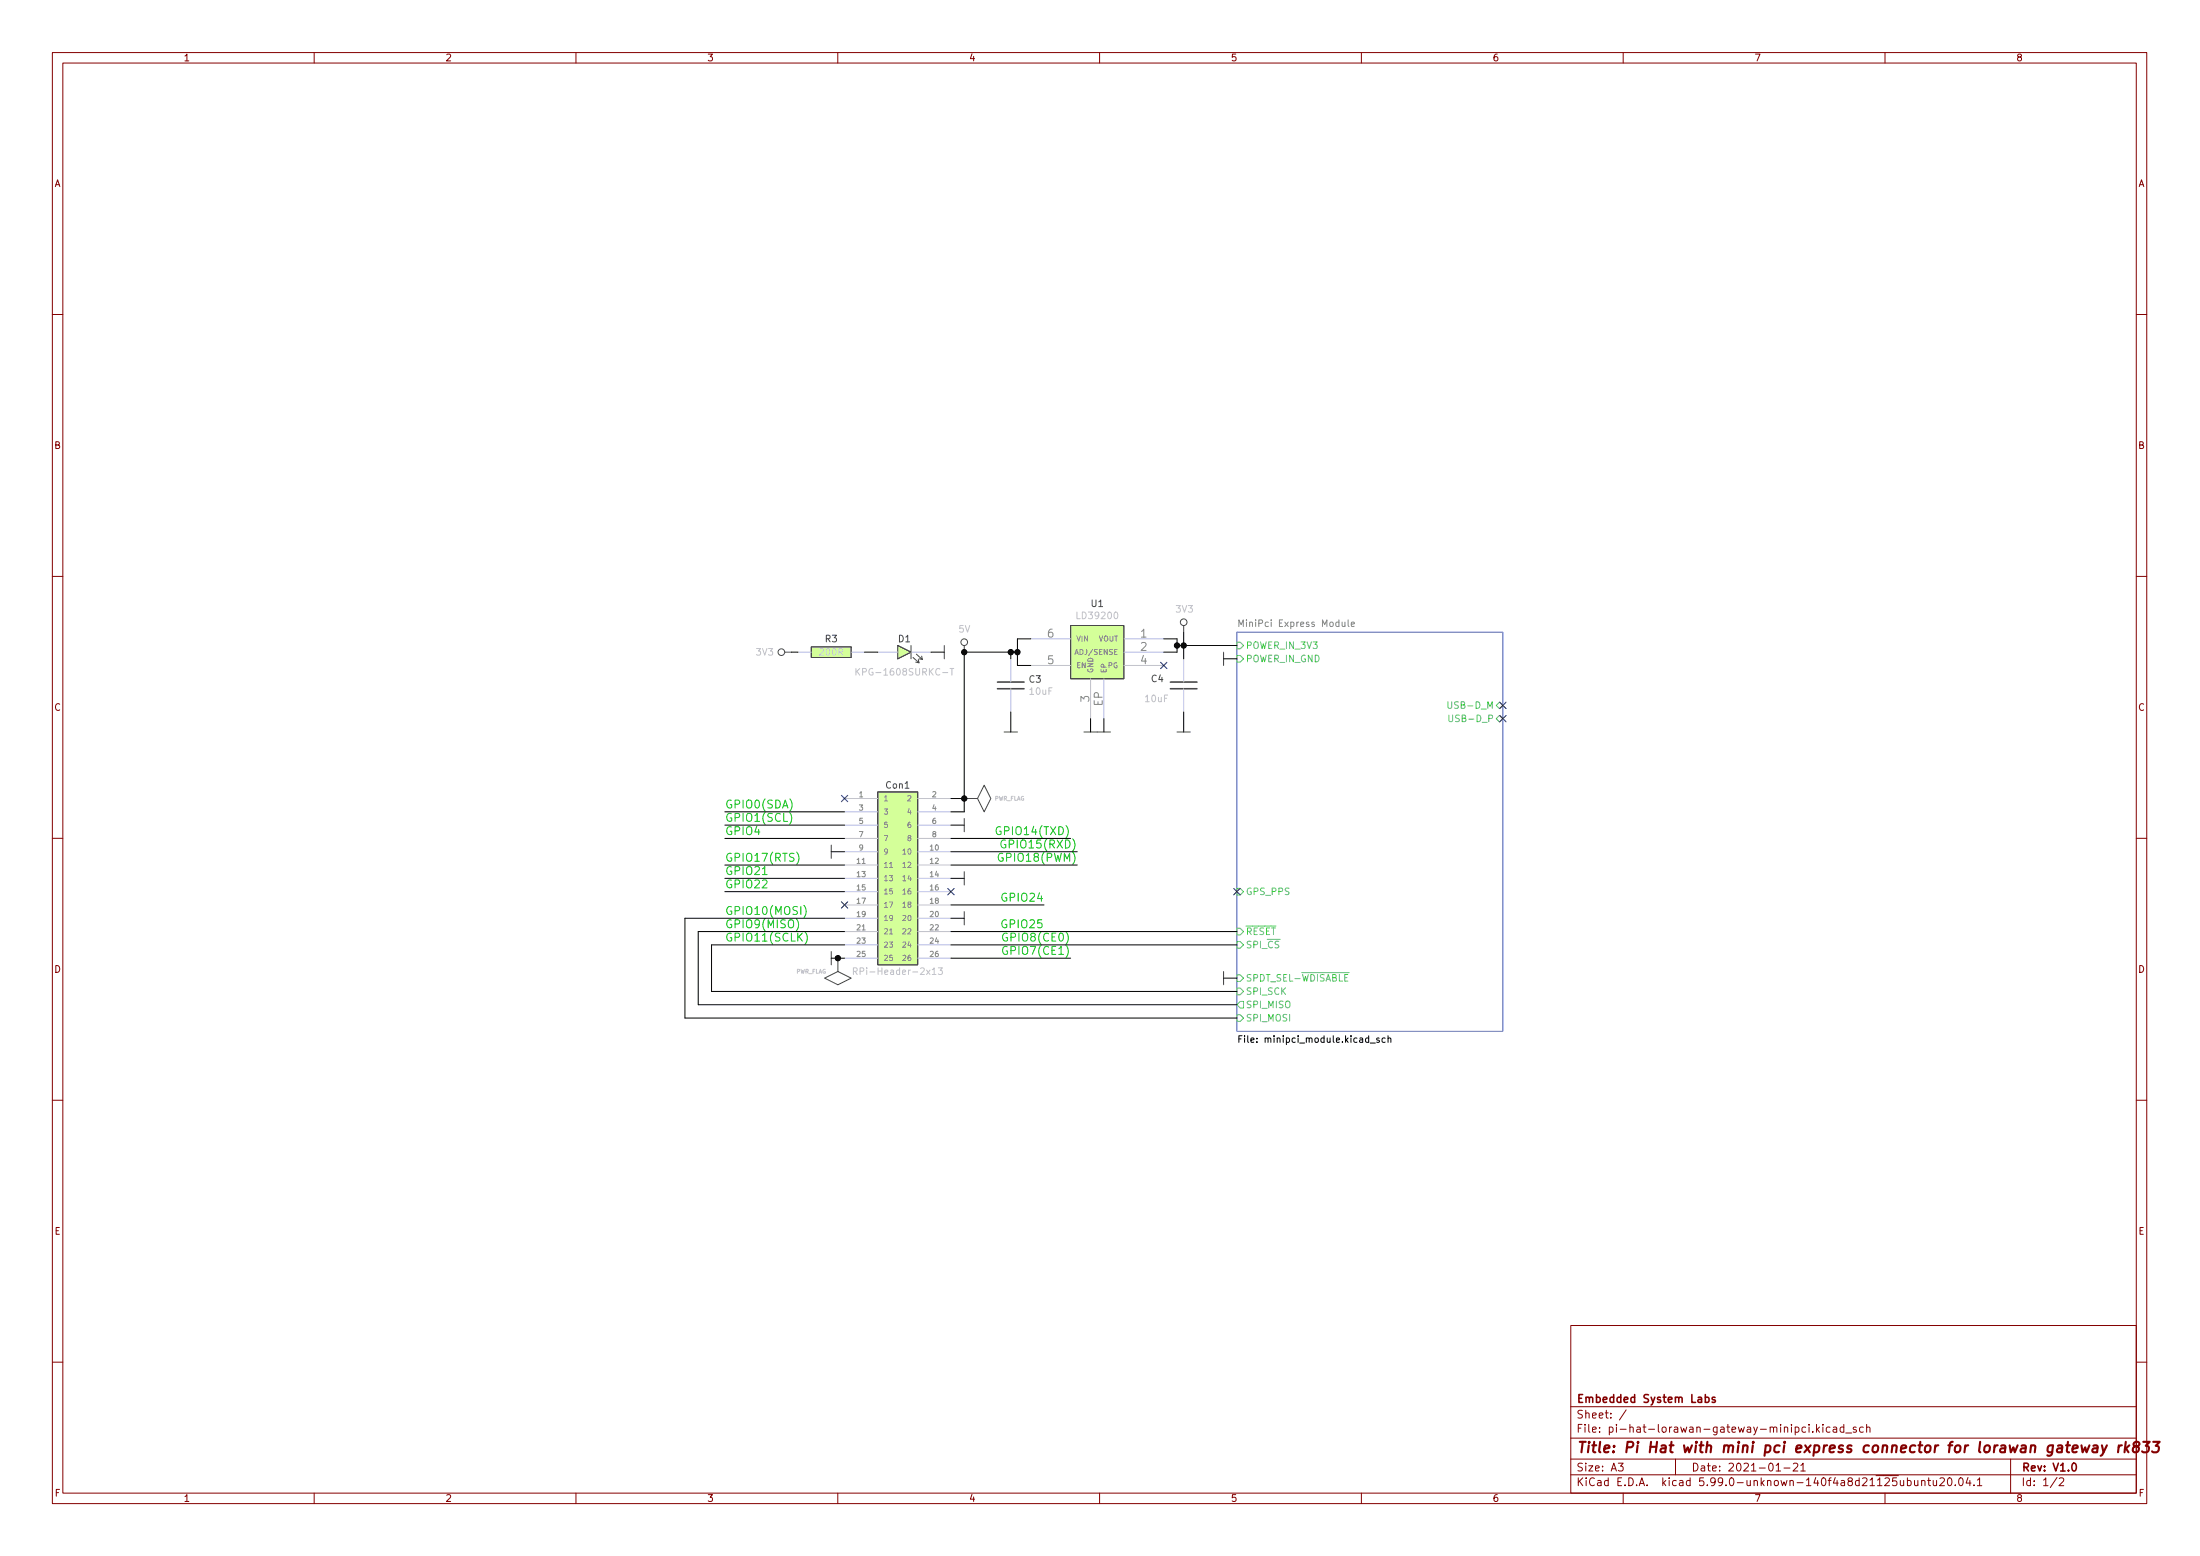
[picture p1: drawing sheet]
<svg xmlns="http://www.w3.org/2000/svg" width="420mm" height="297mm" viewBox="0 0 420 297" stroke-linecap="round" stroke-linejoin="round" font-family="sans-serif">
<g fill="none" stroke="#840000" stroke-width=".19">
<path d="M10 10h400v277h-400zM12 12h396v273h-396zM60 10v2M110 10v2M160 10v2M210 10v2M260 10v2M310 10v2M360 10v2M10 60h2M408 60h2M10 110h2"/>
<path d="M408 110h2M10 160h2M408 160h2M10 210h2M408 210h2M300 253h108v32h-108zM10 260h2M300 278.5h108M300 274.5h108M300 268.5h108M309.1 279.3h.9l-.5 .6 .4 .1v.7l-.2 .1-.6-.1M310.6 269.1l-1.3 2"/>
<path d="M320 278.5v3M339.2 279.7l.4-.4v1.5M342.5 279.5l.6-.2 .2 .2 .1 .2-1 1.1h1M343.9 279.7l.5-.4v1.5M345.5 271.9v.2M345.5 272.4v1M346.2 273.3v.1M346.9 271.9v1.5M347.1 272.8l.4 .6M347.5 272.4l-.6 .6M348.1 271.9v.2M348.1 272.4v1"/>
<path d="M349.5 272.5l-.4-.1-.3 .3 .1 .6h.6M350.1 272.5h.6l.1 .9M350.8 272.8h-.5a.29 .29 0 0 0-.2 .3 .29 .29 0 0 0 .2 .3l.5-.1M352.1 272.5l-.4-.1-.3 .3 .2 .6h.5M352.1 271.9v1.5M352.5 273.6h1.1M354.5 272.5l-.4-.1-.2 .2 .1 .2 .5 .2v.3h-.6M355.9 272.5l-.5-.1-.3 .3 .2 .6h.6M356.5 272.6l.2-.2 .4 .1v.9M356.5 271.9v1.5M384 278.5v6.5M408 260h2"/>
<path d="M60 285v2M110 285v2M160 285v2M210 285v2M260 285v2M300 281.5h108M310 285v2M339.2 280.8h.9M340.7 280.2h1.2M343.9 280.8h.9M360 285v2M365.6 282.6l.1 .9 .4 .1 .2-.1"/>
<path d="M366.3 282.6v1M367 282.8l.2-.2 .4 .1v.9M367 282.6v1M368.1 282.6h.6M368.4 282.1v1.3l.3 .2M369.2 282.6l.1 .9 .3 .1 .3-.1M369.9 282.6v1M370.5 282.3l.6-.2 .2 .2 .1 .2-1 1.1h1M372.1 282.2l.2-.1a.8 .8 0 0 1 .5 .8 .8 .8 0 0 1-.5 .7 1 1 0 0 1-.2-1.4zM373.4 283.5v.1M374.3 282.2l.1-.1a.8 .8 0 0 1 .5 .8 .8 .8 0 0 1-.5 .7 1 1 0 0 1-.1-1.4zM375.9 282l-.4 1.1h.9"/>
<path d="M376.2 282.6v1M377 283.5v.1M377.6 282.5l.5-.4v1.5M377.6 283.6h.9M392.9 282l-1.3 2M393.3 282.3l.5-.2 .3 .2v.2l-.9 1.1h.9"/>
</g>
<path d="M325.7 266.8l.4-.1 .3 .3-.1 .6h-.6M327.5 266.8l-.3-.1-.2 .2v.2l.5 .2v.3h-.5M395.9 279.4l.1-.1a.8 .8 0 0 1 .6 .8 .8 .8 0 0 1-.6 .7 1 1 0 0 1-.1-1.4z" fill="none" stroke="#840000" stroke-width=".3"/>
<g fill="none" stroke="#840000" stroke-width=".4">
<path d="M395.8 276.6l1-.2-.1-.4h-.7l-.2 1 .2 .2 .6-.1M397.5 275.9l.2 1.3 .5-.9 .3 .9 .5-1.3M399.8 276h.8l-.1 1.2M400.6 276.4l-.7 .1a.4 .4 0 0 0-.3 .3 .4 .4 0 0 0 .2 .4l.7-.1M401.4 275.9l.3 1.3M402.4 275.9l-.9 1.8-.3 .2M404.7 275.9l-.2 1.3M405.2 275.9l-.4 .1-.2 .3M406 275.2l-.3 2M406 276.5l.5 .7M406.7 275.9l-.9 .8M407.8 276.1l-.3-.2v-.3a.64 .64 0 0 1 1-.2l.1 .3a.66 .66 0 0 1-.8 .4 .65 .65 0 0 0-.3 1 .65 .65 0 0 0 .8 0 .65 .65 0 0 0 0-.9l-.1-.1"/>
<path d="M409.3 275.2h1.3l-.8 .8 .5 .2-.1 .9-.3 .1h-.5l-.3-.1M411.2 275.2h1.3l-.8 .8 .5 .2-.1 .9-.3 .1h-.5l-.3-.1"/>
</g>
<path d="M236.2 120.7h50.8v76.2h-50.8z" fill="#fff" stroke="#fff" stroke-width=".19"/>
<path d="M236.2 120.7h50.8v76.2h-50.8z" fill="none" stroke="#3d5bdf" stroke-width=".19"/>
<path d="M236.6 119.6v-1.3l.4 .9 .4-.9v1.3M257.5 118.3v1.1l.1 .2M258.1 119.2l.6-.1-.1-.3h-.3l-.2 .1v.6h.5M205.3 124.9l.3-.9 .3 .9M169.9 165.6h.6M169.9 178.3h.6" fill="none" stroke="#848484" stroke-width=".19"/>
<g fill="none" stroke="#000" stroke-width=".19">
<path d="M151.1 124.5h1.3M165.1 124.5h2.5M177.8 124.5h2.5M193 124.5v1.3M193 135.9v3.8M194.3 124.5h-10.2v30.5h-2.5M196.8 122h-2.5v5h2.5M208.3 137.2v2.5M210.8 137.2v2.5M222.2 122h2.6v2.5h-2.6M224.8 123.2h11.4M226.1 120.7v5.1"/>
<path d="M226.1 135.9v3.8M233.7 125.8h2.5M138.4 155h22.9M138.4 157.5h22.9M181.6 157.5h2.5M181.6 152.4h2.5M138.4 160.1h22.9M138.4 165.1h22.9M138.4 167.7h22.9M138.4 170.2h22.9M158.7 162.6h2.6M161.3 175.3h-30.5v19h105.4"/>
<path d="M161.3 177.8h-28v14h102.9M181.6 160.1h22.9M181.6 175.3h2.5M181.6 165.1h24.1M181.6 167.7h2.5M181.6 162.6h24.1M181.6 177.8h54.6M181.6 172.8h17.8M158.7 182.9h2.6M161.3 180.4h-25.4v8.9h100.3M181.6 182.9h22.9M181.6 180.4h54.6"/>
<path d="M233.7 186.7h2.5M236.6 198.3h.4M237.2 197.7h-.6v1.3M263.4 198.2l-.3-.1-.2 .2 .1 .2 .4 .1v.3h-.5M264.5 198.2l-.3-.1-.3 .3 .2 .5h.4M265.1 198.3l.2-.2 .3 .1v.8M265.1 197.7v1.3"/>
</g>
<g fill="none" stroke="#48c16f" stroke-width=".19">
<path d="M236.2 125.1h.7l.6 .7-.6 .6h-.7zM236.2 122.6h.7l.6 .6-.6 .7h-.7zM276.5 134v1l.3 .2h.3l.1-.2v-1M276.7 136.5v1l.2 .3 .4-.1 .1-.2v-1M285.7 134.7l.7-.7 .6 .7-.6 .6zM285.7 137.2l.7-.6 .6 .6-.6 .6zM236.2 169.6h.7l.6 .6-.6 .7h-.7zM236.2 177.2h.7l.6 .6-.6 .7h-.7zM236.2 179.7h.7l.6 .7-.6 .6h-.7zM236.2 186.1h.7l.6 .6-.6 .7h-.7zM236.2 188.6h.7l.6 .7-.6 .6h-.7zM236.2 191.8l.7-.6h.6v1.2h-.6z"/>
<path d="M236.2 193.7h.7l.6 .6-.6 .7h-.7z"/>
</g>
<g fill="none" stroke="#484848" stroke-width=".19">
<path d="M204.5 119.4h10.1v10.2h-10.1zM226.1 119.4v1.3M149.9 124.5h1.2M154.9 123.5h7.7v2h-7.7zM171.4 123.2l2.6 1.3-2.6 1.3zM174 123.2v2.6M174.4 125.5l1.1 1-.1-.6M174.9 126.4l.6 .1M175 124.9l1.1 1-.1-.6M175.5 125.8l.6 .1M180.3 123.2v2.6M184.1 123.2v1.3"/>
<path d="M191.8 139.7h2.5M207 139.7h5.1M224.8 139.7h2.5M233.7 124.5v2.5M167.6 151.2h7.7v33h-7.7zM184.1 152.4h2.6M184.1 156.2v2.6M188 149.9l1.2 2.5-1.2 2.6-1.3-2.6zM158.7 161.3v2.6M184.1 166.4v2.5M184.1 174v2.6M157.5 186.7l2.5-1.2 2.6 1.2-2.6 1.3z"/>
<path d="M158.7 181.6v2.6M160 182.9v2.6M233.7 185.5v2.5"/>
<circle cx="226.1" cy="118.8" r=".63"/>
<circle cx="149.2" cy="124.5" r=".63"/>
<circle cx="184.1" cy="122.6" r=".63"/>
</g>
<g fill="#d4ff99" stroke="#d4ff99" stroke-width=".19">
<path d="M167.6 151.2h7.7v33h-7.7z"/>
<path d="M171.4 123.2l2.6 1.3-2.6 1.3z"/>
<path d="M204.5 119.4h10.1v10.2h-10.1z"/>
<path d="M154.9 123.5h7.7v2h-7.7z"/>
</g>
<g fill="none" stroke="#babcdd" stroke-width=".19">
<path d="M152.4 124.5h2.5M162.6 124.5h2.5M167.6 124.5h3.8M174 124.5h3.8M193 125.8v4.4M193 131.5v4.4M196.8 122h7.7M196.8 127h7.7M208.3 129.6v7.6M210.8 129.6v7.6M214.6 124.5h7.6M214.6 122h7.6"/>
<path d="M214.6 127h7.6M226.1 125.8v4.4M226.1 131.5v4.4M161.3 152.4h6.3M161.3 155h6.3M161.3 157.5h6.3M175.3 152.4h6.3M175.3 155h6.3M175.3 157.5h6.3M184.1 152.4h.1M161.3 162.6h6.3M161.3 165.1h6.3"/>
<path d="M161.3 167.7h6.3M161.3 170.2h6.3M161.3 172.8h6.3M161.3 175.3h6.3M161.3 177.8h6.3M161.3 160.1h6.3M175.3 162.6h6.3M175.3 165.1h6.3M175.3 167.7h6.3M175.3 170.2h6.3M175.3 172.8h6.3M175.3 175.3h6.3"/>
<path d="M175.3 177.8h6.3M175.3 160.1h6.3M160 182.9h.1M161.3 180.4h6.3M161.3 182.9h6.3M175.3 180.4h6.3M175.3 182.9h6.3"/>
</g>
<path d="M163.5 127.6v1.3M163.6 128.2l.6 .7M164.2 127.6l-.7 .7M181.4 127.6h.8M181.8 127.6v1.3M163 185.4h.6l.1-.2-.1-.3-.6-.1v1.2M163.3 185.4l.4 .6M178 186h.8M179.2 184.8h.8l-.4 .4 .3 .2v.5l-.2 .1-.5-.1" fill="none" stroke="#c2c2c2" stroke-width=".19"/>
<path d="M190.5 131.5h5.1M190.5 130.2h5.1M223.5 131.5h5.1M223.5 130.2h5.1" fill="none" stroke="#484848" stroke-width=".3"/>
<path d="M150.8 155.1a1.75 1.75 0 0 1 0 2.3M191.1 157.9a.71 .71 0 0 0-.9 .7 .71 .71 0 0 0 .9 .7l.1-.6h-.3M145.6 167h.9M152.1 175.4a1.75 1.75 0 0 1 0 2.3M152.1 162.7a1.75 1.75 0 0 1 0 2.3M153.5 172.8a1.75 1.75 0 0 1 0 2.4M153.7 177.9a1.75 1.75 0 0 1 0 2.3M191.5 163a.71 .71 0 0 0-.9 .7 .71 .71 0 0 0 .9 .6l.1-.5h-.3M192 160.4a.71 .71 0 0 0-.9 .7 .71 .71 0 0 0 .9 .7l.1-.6h-.3M192.3 178.2a.71 .71 0 0 0-.8 .7 .71 .71 0 0 0 .8 .7l.1-.6h-.3M192.3 180.7a.71 .71 0 0 0-.8 .7 .71 .71 0 0 0 .8 .7l.1-.6h-.3" fill="none" stroke="#00c200" stroke-width=".19"/>
<g fill="none" stroke="#000084" stroke-width=".19">
<path d="M221.6 126.4l1.3 1.2M222.9 126.4l-1.3 1.2M286.4 136.6l1.2 1.2M286.4 134l1.2 1.3M287.6 136.6l-1.2 1.2M287.6 134l-1.2 1.3M160.7 151.8l1.2 1.2M161.9 151.8l-1.2 1.2M160.7 172.1l1.2 1.3M161.9 172.1l-1.2 1.3M181 169.6l1.2 1.2M182.2 169.6l-1.2 1.2"/>
<path d="M235.6 169.6l1.2 1.2M236.8 169.6l-1.2 1.2"/>
</g>
<g fill="#000" stroke="#000" stroke-width=".19">
<circle cx="184.2" cy="124.5" r=".51"/>
<circle cx="193" cy="124.5" r=".51"/>
<circle cx="194.3" cy="124.5" r=".51"/>
<circle cx="224.8" cy="123.2" r=".51"/>
<circle cx="226.1" cy="123.2" r=".51"/>
<circle cx="184.2" cy="152.4" r=".51"/>
<circle cx="160" cy="182.9" r=".51"/>
</g>
<text font-size="2.8" fill="#840000" x="301" y="277.3">Title: Pi Hat with mini pci express connector for lorawan gateway rk833</text>
<g font-size="2.1" fill="#848484">
<text x="200.1" y="121.7">6</text>
<text x="217.8" y="121.7">1</text>
<text x="217.8" y="124.2">2</text>
<text x="200.1" y="126.8">5</text>
<text x="217.8" y="126.8">4</text>
<text x="208" y="134" transform="rotate(-90 208 134)">3</text>
<text x="210.6" y="134.8" transform="rotate(-90 210.6 134.8)">EP</text>
</g>
<g font-size="2.1" fill="#00c200">
<text x="138.4" y="154.3">GPIO0(SDA)</text>
<text x="138.4" y="156.9">GPIO1(SCL)</text>
<text x="138.4" y="159.4">GPIO4</text>
<text x="191.1" y="159.4">GPIO14(TXD)</text>
<text x="192.2" y="161.9">GPIO15(RXD)</text>
<text x="138.4" y="164.5">GPIO17(RTS)</text>
<text x="138.4" y="167">GPIO21</text>
<text x="191.5" y="164.5">GPIO18(PWM)</text>
<text x="138.4" y="169.6">GPIO22</text>
<text x="191.7" y="172.1">GPIO24</text>
<text x="138.4" y="179.7">GPIO11(SCLK)</text>
<text x="138.4" y="174.6">GPIO10(MOSI)</text>
<text x="138.4" y="177.2">GPIO9(MISO)</text>
<text x="191.7" y="177.2">GPIO25</text>
<text x="192.4" y="179.7">GPIO8(CE0)</text>
<text x="192.4" y="182.3">GPIO7(CE1)</text>
</g>
<g font-size="2.1" fill="#840000">
<text x="301" y="267.8">Embedded System Labs</text>
<text x="301" y="273.5">File: pi-hat-lorawan-gateway-minipci.kicad_sch</text>
<text x="301" y="270.8">Sheet: /</text>
<text x="301" y="280.9">Size: A3</text>
<text x="323" y="280.9">Date: 2021-01-21</text>
<text x="386" y="280.9">Rev: V1.0</text>
<text x="301" y="283.7">KiCad E.D.A. kicad 5.99.0-unknown-140f4a8d21~125~ubuntu20.04.1</text>
<text x="386" y="283.7">Id: 1/2</text>
</g>
<g font-size="1.8" fill="#840000">
<text x="35" y="11.7">1</text>
<text x="85" y="11.7">2</text>
<text x="135" y="11.7">3</text>
<text x="185" y="11.7">4</text>
<text x="235" y="11.7">5</text>
<text x="285" y="11.7">6</text>
<text x="335" y="11.7">7</text>
<text x="385" y="11.7">8</text>
<text x="10.3" y="35.7">A</text>
<text x="408.3" y="35.7">A</text>
<text x="10.3" y="85.7">B</text>
<text x="408.3" y="85.7">B</text>
<text x="10.3" y="135.7">C</text>
<text x="408.3" y="135.7">C</text>
<text x="10.3" y="185.7">D</text>
<text x="408.3" y="185.7">D</text>
<text x="10.4" y="235.7">E</text>
<text x="408.4" y="235.7">E</text>
<text x="10.4" y="285.7">F</text>
<text x="35" y="286.7">1</text>
<text x="85" y="286.7">2</text>
<text x="135" y="286.7">3</text>
<text x="185" y="286.7">4</text>
<text x="235" y="286.7">5</text>
<text x="285" y="286.7">6</text>
<text x="335" y="286.7">7</text>
<text x="385" y="286.7">8</text>
<text x="408.4" y="285.7">F</text>
</g>
<g font-size="1.8" fill="#c2c2c2">
<text x="205.9" y="118.2">LD39200</text>
<text x="224.6" y="116.9">3V3</text>
<text x="144.5" y="125.1">3V3</text>
<text x="156.6" y="125.1">200R</text>
<text x="183.1" y="120.7">5V</text>
<text x="164.6" y="128.9">KPG-1608SURKC-T</text>
<text x="196.7" y="132.6">10uF</text>
<text x="218.8" y="134">10uF</text>
<text x="164.4" y="186.1">RPi-Header-2x13</text>
</g>
<g font-size="1.8" fill="#454750">
<text x="208.4" y="115.9">U1</text>
<text x="157.6" y="122.6">R3</text>
<text x="171.6" y="122.6">D1</text>
<text x="196.6" y="130.3">C3</text>
<text x="219.9" y="130.2">C4</text>
<text x="169.2" y="150.5">Con1</text>
</g>
<text font-size="1.8" fill="#848484" x="237.5" y="119.7">MiniPci Express Module</text>
<g font-size="1.8" fill="#48c16f">
<text x="237.9" y="123.9">POWER_IN_3V3</text>
<text x="237.9" y="126.4">POWER_IN_GND</text>
<text x="277.3" y="135.3">USB-D_M</text>
<text x="277.6" y="137.8">USB-D_P</text>
<text x="237.9" y="170.9">GPS_PPS</text>
<text x="237.9" y="178.5">~RESET~</text>
<text x="237.9" y="181">SPI_~CS~</text>
<text x="237.9" y="187.4">SPDT_SEL-~WDISABLE~</text>
<text x="237.9" y="189.9">SPI_SCK</text>
<text x="237.9" y="192.4">SPI_MISO</text>
<text x="237.9" y="195">SPI_MOSI</text>
</g>
<text font-size="1.8" x="237.8" y="199.1">File: minipci_module.kicad_sch</text>
<g font-size="1.4" fill="#848484">
<text x="205.5" y="122.5">VIN</text>
<text x="205.8" y="125">ADJ/SENSE</text>
<text x="209.8" y="122.5">VOUT</text>
<text x="205.5" y="127.5">EN</text>
<text x="208.8" y="128.6" transform="rotate(-90 208.8 128.6)">GND</text>
<text x="211.3" y="128.6" transform="rotate(-90 211.3 128.6)">EP</text>
<text x="211.6" y="127.5">PG</text>
<text x="164.1" y="152.2">1</text>
<text x="164.1" y="154.7">3</text>
<text x="168.7" y="152.9">1</text>
<text x="168.7" y="155.5">3</text>
<text x="173.5" y="152.9">2</text>
<text x="173.5" y="155.5">4</text>
<text x="178" y="152.2">2</text>
<text x="178" y="154.7">4</text>
<text x="164.1" y="157.3">5</text>
<text x="164.1" y="159.8">7</text>
<text x="168.7" y="158">5</text>
<text x="168.7" y="160.6">7</text>
<text x="173.5" y="158">6</text>
<text x="173.5" y="160.6">8</text>
<text x="178" y="157.3">6</text>
<text x="178" y="159.8">8</text>
<text x="163.7" y="164.9">11</text>
<text x="163.7" y="167.4">13</text>
<text x="164.1" y="162.3">9</text>
<text x="168.7" y="165.6">11</text>
<text x="168.7" y="163.1">9</text>
<text x="172.7" y="163.1">10</text>
<text x="172.7" y="165.6">12</text>
<text x="177.6" y="162.3">10</text>
<text x="177.6" y="164.9">12</text>
<text x="177.6" y="167.4">14</text>
<text x="163.7" y="170">15</text>
<text x="163.7" y="172.5">17</text>
<text x="168.7" y="168.2">13</text>
<text x="168.7" y="170.7">15</text>
<text x="168.7" y="173.3">17</text>
<text x="172.7" y="168.2">14</text>
<text x="172.7" y="170.7">16</text>
<text x="172.7" y="173.3">18</text>
<text x="177.6" y="170">16</text>
<text x="177.6" y="172.5">18</text>
<text x="163.7" y="175">19</text>
<text x="163.7" y="177.6">21</text>
<text x="168.7" y="175.8">19</text>
<text x="168.7" y="178.3">21</text>
<text x="172.7" y="175.8">20</text>
<text x="172.7" y="178.3">22</text>
<text x="177.6" y="175">20</text>
<text x="177.6" y="177.6">22</text>
<text x="163.7" y="180.1">23</text>
<text x="163.7" y="182.7">25</text>
<text x="168.7" y="180.9">23</text>
<text x="168.7" y="183.4">25</text>
<text x="172.7" y="180.9">24</text>
<text x="172.7" y="183.4">26</text>
<text x="177.6" y="180.1">24</text>
<text x="177.6" y="182.7">26</text>
</g>
<g font-size="1.1" fill="#c2c2c2">
<text x="189.8" y="152.8">PWR_FLAG</text>
<text x="152" y="185.8">PWR_FLAG</text>
</g>
</svg>
